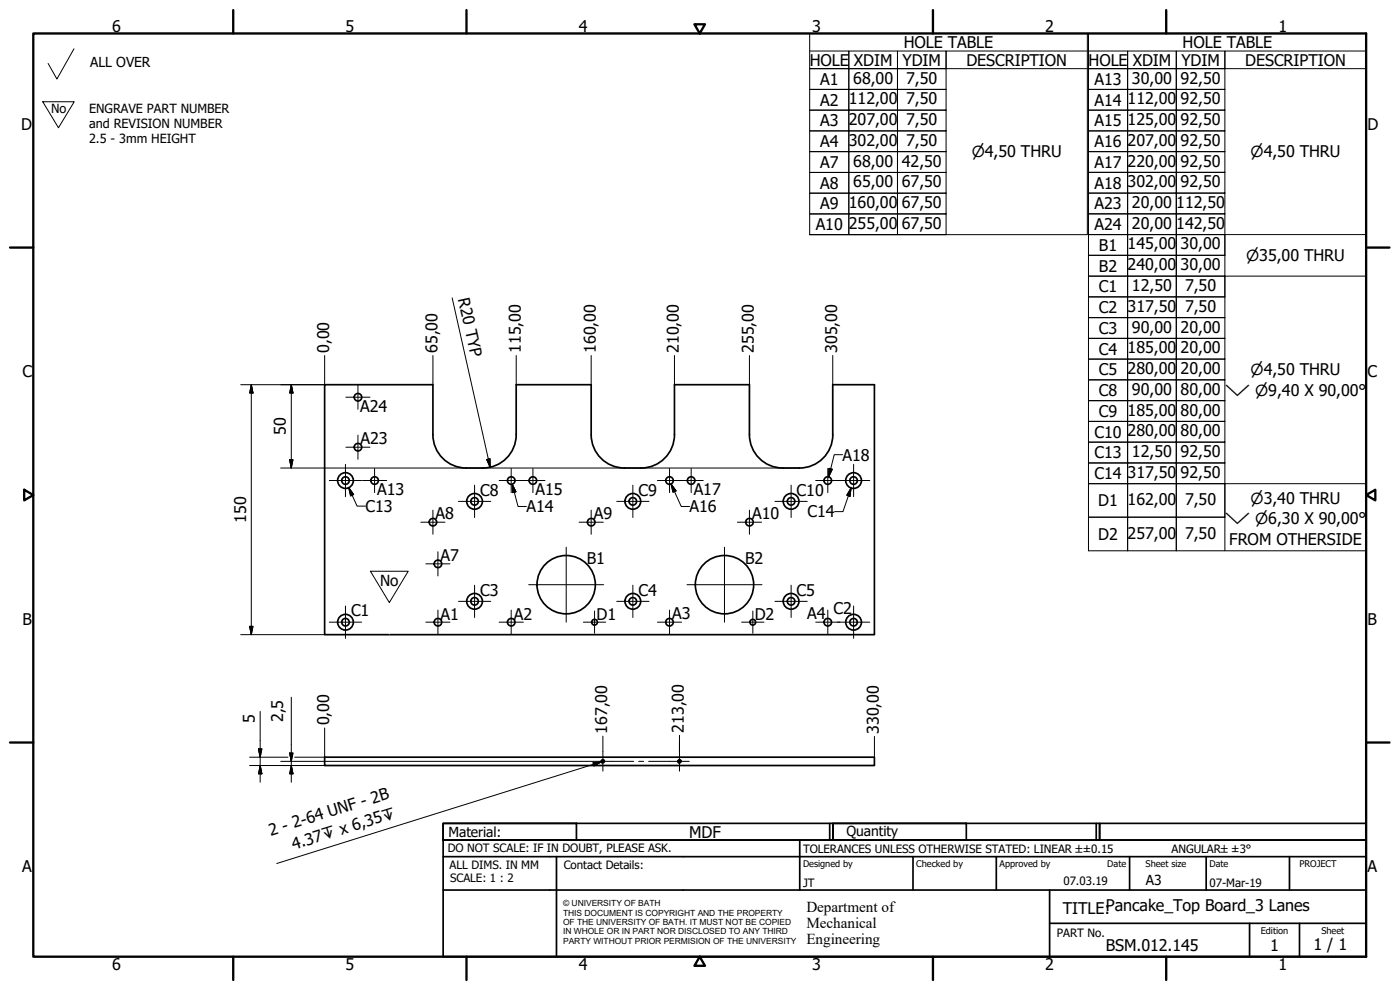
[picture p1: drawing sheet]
<svg xmlns="http://www.w3.org/2000/svg" width="420mm" height="297mm" viewBox="0 0 420 297" stroke-linecap="round" stroke-linejoin="round" font-family="sans-serif">
<!-- layer: Visible (ISO) -->
<g fill="none" stroke="#000" stroke-width=".51">
<path d="M144.9 140.4a10 10 0 0 0 10-10v-15h22.5v15a10 10 0 0 0 10 10 18.6 18.6 0 0 0 8.6-.6 10 10 0 0 0 6.4-9.4v-15h22.5v15a10 10 0 0 0 10 10 18.6 18.6 0 0 0 8.6-.6 10 10 0 0 0 6.4-9.4v-15h12.5v75h-165v-75h32.5v15a10 10 0 0 0 10 10h5M97.4 227.2h165v2.5h-165z"/>
<circle cx="107.4" cy="119.2" r="1.13"/>
<circle cx="107.4" cy="134.2" r="1.13"/>
<circle cx="103.7" cy="144.2" r="1.13"/>
<circle cx="103.7" cy="144.2" r="2.36"/>
<circle cx="112.4" cy="144.2" r="1.13"/>
<circle cx="129.9" cy="156.7" r="1.13"/>
<circle cx="142.4" cy="150.4" r="1.13"/>
<circle cx="142.4" cy="150.4" r="2.36"/>
<circle cx="153.4" cy="144.2" r="1.13"/>
<circle cx="159.9" cy="144.2" r="1.13"/>
<circle cx="177.4" cy="156.7" r="1.13"/>
<circle cx="189.9" cy="150.4" r="1.13"/>
<circle cx="189.9" cy="150.4" r="2.36"/>
<circle cx="200.9" cy="144.2" r="1.13"/>
<circle cx="207.4" cy="144.2" r="1.13"/>
<circle cx="224.9" cy="156.7" r="1.13"/>
<circle cx="237.4" cy="150.4" r="1.13"/>
<circle cx="237.4" cy="150.4" r="2.36"/>
<circle cx="248.4" cy="144.2" r="1.13"/>
<circle cx="256.2" cy="144.2" r="2.36"/>
<circle cx="256.2" cy="144.2" r="1.13"/>
<circle cx="131.4" cy="169.2" r="1.13"/>
<circle cx="169.9" cy="175.4" r="8.8"/>
<circle cx="217.4" cy="175.4" r="8.8"/>
<circle cx="103.7" cy="186.7" r="1.13"/>
<circle cx="103.7" cy="186.7" r="2.36"/>
<circle cx="131.4" cy="186.7" r="1.13"/>
<circle cx="142.4" cy="180.4" r="1.13"/>
<circle cx="142.4" cy="180.4" r="2.36"/>
<circle cx="153.4" cy="186.7" r="1.13"/>
<circle cx="178.4" cy="186.7" r=".86"/>
<circle cx="189.9" cy="180.4" r="1.13"/>
<circle cx="189.9" cy="180.4" r="2.36"/>
<circle cx="200.9" cy="186.7" r="1.13"/>
<circle cx="225.9" cy="186.7" r=".86"/>
<circle cx="237.4" cy="180.4" r="1.13"/>
<circle cx="237.4" cy="180.4" r="2.36"/>
<circle cx="248.4" cy="186.7" r="1.13"/>
<circle cx="256.2" cy="186.7" r="2.36"/>
<circle cx="256.2" cy="186.7" r="1.13"/>
<circle cx="180.9" cy="228.4" r=".43"/>
<circle cx="203.9" cy="228.4" r=".43"/>
</g>
<!-- layer: Visible Narrow (ISO) -->
<path d="M181.5 228.5a.54 .54 0 0 0-.5-.6 .54 .54 0 0 0-.6 .5 .54 .54 0 0 0 .4 .6M204.5 228.5a.54 .54 0 0 0-.5-.6 .54 .54 0 0 0-.6 .5 .54 .54 0 0 0 .4 .6" fill="none" stroke="#000" stroke-width=".36"/>
<!-- layer: Border (ISO) -->
<g fill="none" stroke="#000" stroke-width=".7">
<path d="M10 10h400v277h-400zM70 3v7M140 3v7M208.4 7.3h3.2l-1.6 2.7zM280 3v7M350 3v7M3 74.3h7M410 74.3h7M7.3 146.9l2.7 1.6-2.7 1.6zM410 148.5l2.7-1.6v3.2zM3 222.8h7M410 222.8h7"/>
<path d="M70 287v7M140 287v7M210 287l1.6 2.8h-3.2zM280 287v7M350 287v7"/>
</g>
<!-- layer: Title (ISO) -->
<g fill="none" stroke="#000" stroke-width=".51">
<path d="M133 247h40v5h-40zM133 247h117v5h-117zM133 257v-5h277v5M133 257h277v30h-277zM167 257v30M240 252v15M249 247v5M250 247h40v5h-40zM250 247h80v5h-80zM274 257v10M299 257v10M329 247v5"/>
<path d="M330 247h80v5h-80zM339 257v10M362 257v10M387 257v10M133 267h277M315 277h95M315 267v20M375 277v10M390 277v10"/>
</g>
<!-- layer: Sketch Geometry (ISO) -->
<path d="M22.2 14.6l-5.1 9.1-2.7-4.7M12.8 30.5h9.5l-4.8 7.8zM111.2 171.4h11.3l-5.7 9.4z" fill="none" stroke="#000" stroke-width=".3"/>
<!-- layer: Symbol (ISO) -->
<g fill="none" stroke="#000" stroke-width=".3">
<path d="M243 15.3h11.7v5.3h-11.7h11.7v6.2h-11.7h11.7v6.2h-11.7h11.7v6.3h-11.7h11.7v6.2h-11.7h11.7v6.2h-11.7h11.7v6.3h-11.7h11.7v6.2h-11.7h11.7v6.2h-11.7M243 10h83.3v60.4h-83.3zM254.7 15.3h14.6v5.3h-14.6zM269.3 15.3h14.6v5.3h-14.6zM326.3 15.3h-42.4v5.3h42.4M326.7 15.3h11.7v5.3h-11.7h11.7v6.2h-11.7h11.7v6.2h-11.7h11.7v6.3h-11.7h11.7v6.2h-11.7h11.7v6.2h-11.7h11.7v6.2h-11.7h11.7v6.3h-11.7h11.7v6.2h-11.7h11.7v6.2h-11.7h11.7v6.3h-11.7h11.7v6.2h-11.7h11.7v6.2h-11.7h11.7v6.2h-11.7h11.7v6.2h-11.7h11.7v6.3h-11.7h11.7v6.2h-11.7h11.7v6.2h-11.7h11.7v6.3h-11.7h11.7v6.2h-11.7h11.7v6.2h-11.7h11.7v10.1h-11.7h11.7v10.1v-10.1h14.6v10.1v-10.1h14.6v10.1M326.7 10h83.3v155.3h-83.3zM338.4 15.3h14.6v5.3h-14.6zM353 15.3h14.6v5.3h-14.6zM410 15.3h-42.4v5.3h42.4M254.7 20.6h14.6v6.2h-14.6zM254.7 26.8h14.6v6.2h-14.6z"/>
<path d="M254.7 33h14.6v6.3h-14.6zM254.7 39.3h14.6v6.2h-14.6zM269.3 20.6h14.6v6.2h-14.6zM269.3 26.8h14.6v6.2h-14.6zM269.3 33h14.6v6.3h-14.6zM269.3 39.3h14.6v6.2h-14.6zM338.4 20.6h14.6v6.2h-14.6zM338.4 26.8h14.6v6.2h-14.6zM338.4 33h14.6v6.3h-14.6zM338.4 39.3h14.6v6.2h-14.6zM353 20.6h14.6v6.2h-14.6zM353 26.8h14.6v6.2h-14.6z"/>
<path d="M353 33h14.6v6.3h-14.6zM353 39.3h14.6v6.2h-14.6zM254.7 45.5h14.6v6.2h-14.6zM254.7 51.7h14.6v6.3h-14.6zM254.7 58h14.6v6.2h-14.6zM269.3 45.5h14.6v6.2h-14.6zM269.3 51.7h14.6v6.3h-14.6zM269.3 58h14.6v6.2h-14.6zM338.4 45.5h14.6v6.2h-14.6zM338.4 51.7h14.6v6.2h-14.6zM338.4 57.9h14.6v6.3h-14.6zM353 45.5h14.6v6.2h-14.6z"/>
<path d="M353 51.7h14.6v6.2h-14.6zM353 57.9h14.6v6.3h-14.6zM254.7 64.2h14.6v6.2h-14.6zM269.3 64.2h14.6v6.2h-14.6zM338.4 64.2h14.6v6.2h-14.6zM338.4 70.4h14.6v6.2h-14.6zM338.4 76.6h14.6v6.3h-14.6zM353 64.2h14.6v6.2h-14.6zM353 70.4h14.6v6.2h-14.6zM353 76.6h14.6v6.3h-14.6zM367.6 76.6v-6.2h42.4v6.2M338.4 82.9h14.6v6.2h-14.6z"/>
<path d="M338.4 89.1h14.6v6.2h-14.6zM338.4 95.3h14.6v6.2h-14.6zM353 82.9h14.6v6.2h-14.6zM353 89.1h14.6v6.2h-14.6zM353 95.3h14.6v6.2h-14.6zM367.6 89.1v-6.2h42.4v6.2M338.4 101.5h14.6v6.2h-14.6zM338.4 107.7h14.6v6.3h-14.6zM338.4 114h14.6v6.2h-14.6zM353 101.5h14.6v6.2h-14.6zM353 107.7h14.6v6.3h-14.6zM353 114h14.6v6.2h-14.6z"/>
<path d="M252.9 136.4h-2.5l-1.7 6.7M338.4 120.2h14.6v6.2h-14.6zM338.4 126.4h14.6v6.3h-14.6zM338.4 132.7h14.6v6.2h-14.6zM338.4 138.9h14.6v6.2h-14.6zM353 120.2h14.6v6.2h-14.6zM353 126.4h14.6v6.3h-14.6zM353 132.7h14.6v6.2h-14.6zM353 138.9h14.6v6.2h-14.6zM104.6 146.3l1.5 2.1-.9 .4zM104.6 146.3l2.6 5.6h2.5M153.7 145.3l1.1 2.3-.9 .2z"/>
<path d="M153.7 145.3l1.8 6.7h2.5M201.4 145.2l1.5 2.1-.9 .4zM201.4 145.2l3 6.8h2.5M248.8 140.5l1 .3-1.1 2.3zM255.4 146.4l-.3 2.5-1-.3zM255.4 146.4l-2.4 7.1h-2.5M338.4 145.1h14.6v10.1h-14.6zM353 145.1h14.6v10.1h-14.6zM367.6 155.2v-10.1h42.4v10.1M178 228.8l2.5-.2-2.2 1.2zM180.5 228.6l-97.4 30.5"/>
</g>
<path d="M104.6 146.3l1.5 2.1zM104.6 146.3l1.5 2.1-.9 .4zM153.7 145.3l1.1 2.3zM153.7 145.3l1.1 2.3-.9 .2zM201.4 145.2l1.5 2.1zM201.4 145.2l1.5 2.1-.9 .4zM248.8 140.5l-.1 2.6zM248.8 140.5l1 .3-1.1 2.3zM255.4 146.4l-.3 2.5zM255.4 146.4l-.3 2.5-1-.3zM178.3 229.8l2.2-1.2zM178 228.8l2.5-.2-2.2 1.2z" fill="#000" stroke="#000" stroke-width=".3"/>
<!-- layer: Center Mark (ISO) -->
<g fill="none" stroke="#000" stroke-width=".3">
<path d="M103.8 119.2h7.2M107.4 115.6v7.2M103.7 139.3v9.7M103.8 134.2h7.2M107.4 130.6v7.2M256.2 139.3v9.7M98.8 144.2h9.7M108.8 144.2h7.3M112.4 140.6v7.2M126.3 156.7h7.2M129.9 153.1v7.2M137.6 150.4h9.7"/>
<path d="M142.4 145.6v9.7M149.8 144.2h7.3M153.4 140.6v7.2M156.3 144.2h7.3M159.9 140.6v7.2M173.8 156.7h7.3M177.4 153.1v7.2M185.1 150.4h9.7M189.9 145.6v9.7M197.3 144.2h7.3M200.9 140.6v7.2M203.8 144.2h7.3"/>
<path d="M207.4 140.6v7.2M221.3 156.7h7.3M224.9 153.1v7.2M232.6 150.4h9.7M237.4 145.6v9.7M244.8 144.2h7.3M248.4 140.6v7.2M251.3 144.2h9.7M127.8 169.2h7.2M131.4 165.6v7.2M142.4 175.6v9.7M158.7 175.4h22.5"/>
<path d="M169.9 164.2v22.5M189.9 175.6v9.7M206.2 175.4h22.5M217.4 164.2v22.5M237.4 175.6v9.7M98.8 186.7h9.7M103.7 181.8v9.7M127.8 186.7h7.2M131.4 183.1v7.2M137.6 180.4h9.7M149.8 186.7h7.3M153.4 183.1v7.2"/>
<path d="M175.1 186.7h6.7M178.4 183.3v6.7M185.1 180.4h9.7M197.3 186.7h7.3M200.9 183.1v7.2M222.6 186.7h6.7M225.9 183.3v6.7M232.6 180.4h9.7M244.8 186.7h7.3M248.4 183.1v7.2M251.3 186.7h9.7M256.2 181.8v9.7"/>
<path d="M180.9 225.5v5.9M203.9 225.5v5.9"/>
</g>
<!-- layer: Dimension (ISO) -->
<g fill="none" stroke="#000" stroke-width=".3">
<path d="M135.7 89.4l11.4 50.8M75.4 115.4l.5 2.5h-1zM75.4 115.4v75M87.4 115.4l.5 2.5h-1zM87.4 115.4v25M97.4 106.7v8.7h-25.2M129.9 106.7v8.7M154.9 106.7v8.7M177.4 106.7v8.7M202.4 106.7v8.7M224.9 106.7v8.7M249.9 106.7v8.7"/>
<path d="M86.9 137.9h1l-.5 2.5zM146.1 137.9l1-.3v2.6zM84.2 140.4h19.4M103.8 140.4h136.1M72.2 190.4h25.2M74.9 187.9h1l-.5 2.5zM78.1 213.5v21.2M87.4 209.2v25.5M97.4 218.4v8.8h-9M74.9 229.7h22.5M74.9 227.2h11.5M77.6 224.7h1l-.5 2.5z"/>
<path d="M78.1 229.7l.5 2.5h-1zM84.2 228.4h93.7M86.9 225.9h1l-.5 2.5zM87.4 229.7l.5 2.5h-1zM180.9 220.9v4.6M203.9 220.6v4.9M262.4 220.9v6.3"/>
</g>
<g fill="#000" stroke="#000" stroke-width=".3">
<path d="M75.4 115.4l.5 2.5zM75.4 115.4l.5 2.5h-1zM87.4 115.4l.5 2.5zM87.4 115.4l.5 2.5h-1zM86.9 137.9l.5 2.5zM86.9 137.9h1l-.5 2.5zM146.1 137.9l1 2.3zM146.1 137.9l1-.3v2.6zM74.9 187.9l.5 2.5zM74.9 187.9h1l-.5 2.5zM77.6 224.7l.5 2.5zM77.6 224.7h1l-.5 2.5z"/>
<path d="M78.1 229.7l.5 2.5zM78.1 229.7l.5 2.5h-1zM86.9 225.9l.5 2.5zM86.9 225.9h1l-.5 2.5zM87.4 229.7l.5 2.5zM87.4 229.7l.5 2.5h-1z"/>
</g>
<!-- layer: Sketch Geometry (ISO) -->
<path d="M116.8 190.2h.1" fill="none" stroke="#fff" stroke-width=".3"/>
<!-- layer: Centerline (ISO) -->
<path d="M178 228.4h12.2M191.7 228.4h1.5M194.7 228.4h12.2" fill="none" stroke="#000" stroke-width=".3"/>
<g font-size="4.8">
<text x="33.7" y="9.6">6</text>
<text x="103.7" y="9.6">5</text>
<text x="173.7" y="9.6">4</text>
<text x="243.7" y="9.6">3</text>
<text x="313.7" y="9.6">2</text>
<text x="383.7" y="9.6">1</text>
<text x="271.2" y="14.4">HOLE TABLE</text>
<text x="354.9" y="14.4">HOLE TABLE</text>
<text x="243" y="19.7">HOLE</text>
<text x="256.3" y="19.7">XDIM</text>
<text x="270.9" y="19.7">YDIM</text>
<text x="290" y="19.7">DESCRIPTION</text>
<text x="326.7" y="19.7">HOLE</text>
<text x="339.9" y="19.7">XDIM</text>
<text x="354.5" y="19.7">YDIM</text>
<text x="373.7" y="19.7">DESCRIPTION</text>
<text x="246.1" y="25.5">A1</text>
<text x="256.1" y="25.1">68,00</text>
<text x="272" y="25.1">7,50</text>
<text x="328.5" y="25.5">A13</text>
<text x="339.7" y="25.1">30,00</text>
<text x="354.3" y="25.1">92,50</text>
<text x="246.1" y="31.7">A2</text>
<text x="254.7" y="31.3">112,00</text>
<text x="272" y="31.3">7,50</text>
<text x="328.5" y="31.7">A14</text>
<text x="338.4" y="31.3">112,00</text>
<text x="354.3" y="31.3">92,50</text>
<text x="6.3" y="38.9">D</text>
<text x="246.1" y="37.9">A3</text>
<text x="254.7" y="37.5">207,00</text>
<text x="272" y="37.5">7,50</text>
<text x="328.5" y="37.9">A15</text>
<text x="338.4" y="37.5">125,00</text>
<text x="354.3" y="37.5">92,50</text>
<text x="410.4" y="38.9">D</text>
<text x="246.1" y="44.1">A4</text>
<text x="254.7" y="43.7">302,00</text>
<text x="272" y="43.7">7,50</text>
<text x="328.5" y="44.1">A16</text>
<text x="338.4" y="43.7">207,00</text>
<text x="354.3" y="43.7">92,50</text>
<text x="246.1" y="50.4">A7</text>
<text x="256.1" y="50">68,00</text>
<text x="270.7" y="50">42,50</text>
<text x="328.5" y="50.4">A17</text>
<text x="338.4" y="50">220,00</text>
<text x="354.3" y="50">92,50</text>
<text x="246.1" y="56.6">A8</text>
<text x="256.1" y="56.2">65,00</text>
<text x="270.7" y="56.2">67,50</text>
<text x="328.5" y="56.6">A18</text>
<text x="338.4" y="56.2">302,00</text>
<text x="354.3" y="56.2">92,50</text>
<text x="246.1" y="62.8">A9</text>
<text x="254.7" y="62.4">160,00</text>
<text x="270.7" y="62.4">67,50</text>
<text x="328.5" y="62.8">A23</text>
<text x="339.7" y="62.4">20,00</text>
<text x="353" y="62.4">112,50</text>
<text x="244.8" y="69">A10</text>
<text x="254.7" y="68.6">255,00</text>
<text x="270.7" y="68.6">67,50</text>
<text x="328.5" y="69.1">A24</text>
<text x="339.7" y="68.6">20,00</text>
<text x="353" y="68.6">142,50</text>
<text x="329.8" y="75.3">B1</text>
<text x="338.4" y="74.9">145,00</text>
<text x="354.3" y="74.9">30,00</text>
<text x="329.8" y="81.5">B2</text>
<text x="338.4" y="81.1">240,00</text>
<text x="354.3" y="81.1">30,00</text>
<text x="137.4" y="89.8" transform="rotate(77 137.4 89.8)">R20 TYP</text>
<text x="329.8" y="87.7">C1</text>
<text x="339.7" y="87.3">12,50</text>
<text x="355.6" y="87.3">7,50</text>
<text x="329.8" y="93.9">C2</text>
<text x="338.4" y="93.5">317,50</text>
<text x="355.6" y="93.5">7,50</text>
<text x="329.8" y="100.1">C3</text>
<text x="339.7" y="99.8">90,00</text>
<text x="354.3" y="99.8">20,00</text>
<text x="98.8" y="105.9" transform="rotate(-90 98.8 105.9)">0,00</text>
<text x="131.3" y="105.9" transform="rotate(-90 131.3 105.9)">65,00</text>
<text x="156.3" y="105.9" transform="rotate(-90 156.3 105.9)">115,00</text>
<text x="178.8" y="105.9" transform="rotate(-90 178.8 105.9)">160,00</text>
<text x="203.8" y="105.9" transform="rotate(-90 203.8 105.9)">210,00</text>
<text x="226.3" y="105.9" transform="rotate(-90 226.3 105.9)">255,00</text>
<text x="251.3" y="105.9" transform="rotate(-90 251.3 105.9)">305,00</text>
<text x="329.8" y="106.4">C4</text>
<text x="338.4" y="106">185,00</text>
<text x="354.3" y="106">20,00</text>
<text x="6.7" y="113.2">C</text>
<text x="329.8" y="112.6">C5</text>
<text x="338.4" y="112.2">280,00</text>
<text x="354.3" y="112.2">20,00</text>
<text x="410.4" y="113.2">C</text>
<text x="329.8" y="118.8">C8</text>
<text x="339.7" y="118.4">90,00</text>
<text x="354.3" y="118.5">80,00</text>
<text x="108.1" y="123.7">A24</text>
<text x="329.8" y="125.1">C9</text>
<text x="338.4" y="124.7">185,00</text>
<text x="354.3" y="124.7">80,00</text>
<text x="85.8" y="130.6" transform="rotate(-90 85.8 130.6)">50</text>
<text x="328.5" y="131.3">C10</text>
<text x="338.4" y="130.9">280,00</text>
<text x="354.3" y="130.9">80,00</text>
<text x="108.2" y="133.3">A23</text>
<text x="328.5" y="137.5">C13</text>
<text x="339.7" y="137.1">12,50</text>
<text x="354.3" y="137.1">92,50</text>
<text x="252.9" y="138.2">A18</text>
<text x="328.5" y="143.7">C14</text>
<text x="338.4" y="143.3">317,50</text>
<text x="354.3" y="143.3">92,50</text>
<text x="113.2" y="148.6">A13</text>
<text x="144.1" y="148.7">C8</text>
<text x="160.7" y="148.5">A15</text>
<text x="191.6" y="148.7">C9</text>
<text x="208.2" y="148.5">A17</text>
<text x="239.1" y="148.7">C10</text>
<text x="109.7" y="153.6">C13</text>
<text x="130.7" y="155.8">A8</text>
<text x="158" y="153.7">A14</text>
<text x="178.2" y="155.8">A9</text>
<text x="206.9" y="153.7">A16</text>
<text x="225.7" y="155.8">A10</text>
<text x="242.3" y="155.2">C14</text>
<text x="329.6" y="151.9">D1</text>
<text x="338.4" y="151.5">162,00</text>
<text x="355.6" y="151.5">7,50</text>
<text x="73.8" y="156.9" transform="rotate(-90 73.8 156.9)">150</text>
<text x="329.6" y="162">D2</text>
<text x="338.4" y="161.6">257,00</text>
<text x="355.6" y="161.6">7,50</text>
<text x="368.9" y="163.4">FROM OTHERSIDE</text>
<text x="132.2" y="168.4">A7</text>
<text x="176.1" y="169.2">B1</text>
<text x="223.6" y="169.2">B2</text>
<text x="144.1" y="178.7">C3</text>
<text x="191.6" y="178.7">C4</text>
<text x="239.1" y="178.7">C5</text>
<text x="105.3" y="185">C1</text>
<text x="132.2" y="185.9">A1</text>
<text x="154.2" y="185.9">A2</text>
<text x="201.7" y="185.8">A3</text>
<text x="242.2" y="185.8">A4</text>
<text x="250.1" y="184.3">C2</text>
<text x="6.8" y="187.4">B</text>
<text x="179" y="186.1">D1</text>
<text x="226.5" y="186.1">D2</text>
<text x="410.4" y="187.4">B</text>
<text x="76.5" y="216.9" transform="rotate(-90 76.5 216.9)">5</text>
<text x="85" y="216.7" transform="rotate(-90 85 216.7)">2,5</text>
<text x="98.8" y="217.7" transform="rotate(-90 98.8 217.7)">0,00</text>
<text x="182.3" y="220.1" transform="rotate(-90 182.3 220.1)">167,00</text>
<text x="205.3" y="219.9" transform="rotate(-90 205.3 219.9)">213,00</text>
<text x="263.8" y="220.2" transform="rotate(-90 263.8 220.2)">330,00</text>
<text x="81.2" y="250.7" transform="rotate(-17 81.2 250.7)">2 - 2-64 UNF - 2B</text>
<text x="206.8" y="251.4">MDF</text>
<text x="88.2" y="255" transform="rotate(-17 88.2 255)">4.37↧ x 6,35↧</text>
<text x="6.7" y="261.7">A</text>
<text x="410.4" y="261.7">A</text>
<text x="319" y="274.2">TITLE:Pancake_Top Board_3 Lanes</text>
<text x="331.9" y="285.3">BSM.012.145</text>
<text x="381.2" y="285.3">1</text>
<text x="394.2" y="285">1 / 1</text>
<text x="33.7" y="291">6</text>
<text x="103.7" y="290.9">5</text>
<text x="173.7" y="290.9">4</text>
<text x="243.7" y="291">3</text>
<text x="313.7" y="291">2</text>
<text x="383.7" y="290.9">1</text>
</g>
<g font-size="4.6">
<text x="291.7" y="47.2">⌀4,50 THRU</text>
<text x="375.3" y="47.2">⌀4,50 THRU</text>
<text x="374" y="78.3">⌀35,00 THRU</text>
<text x="375.3" y="112.6">⌀4,50 THRU</text>
<text x="367.6" y="118.7">⌵ ⌀9,40 X 90,00°</text>
<text x="375.3" y="151.1">⌀3,40 THRU</text>
<text x="367.6" y="157.3">⌵ ⌀6,30 X 90,00°</text>
<text x="114.1" y="175.9">No</text>
<text x="242" y="273.7">Department of</text>
<text x="242" y="278.4">Mechanical</text>
<text x="242" y="283.2">Engineering</text>
</g>
<g font-size="4.1">
<text x="27.1" y="20.1">ALL OVER</text>
<text x="134.6" y="251.1">Material:</text>
<text x="254" y="250.8">Quantity</text>
<text x="343.9" y="265.6">A3</text>
</g>
<g font-size="3.8">
<text x="15.4" y="33.9">No</text>
<text x="26.8" y="33.8">ENGRAVE PART NUMBER</text>
<text x="26.8" y="38.3">and REVISION NUMBER</text>
<text x="26.8" y="42.8">2.5 - 3mm HEIGHT</text>
</g>
<g font-size="3.5">
<text x="134.4" y="255.6">DO NOT SCALE: IF IN DOUBT, PLEASE ASK.</text>
<text x="241" y="256">TOLERANCES UNLESS OTHERWISE STATED: LINEAR ±±0.15</text>
<text x="351.6" y="256">ANGULAR±±3°</text>
<text x="134.9" y="260.6">ALL DIMS. IN MM</text>
<text x="169.2" y="260.6">Contact Details:</text>
<text x="135.1" y="264.8">SCALE: 1 : 2</text>
<text x="241" y="266">JT</text>
<text x="319.2" y="265.5">07.03.19</text>
<text x="363" y="266">07-Mar-19</text>
<text x="317.2" y="281.2">PART No.</text>
</g>
<g font-size="2.8">
<text x="241" y="260.1">Designed by</text>
<text x="275" y="260.1">Checked by</text>
<text x="300" y="260.1">Approved by</text>
<text x="332.3" y="260">Date</text>
<text x="343.8" y="260.1">Sheet size</text>
<text x="363" y="260">Date</text>
<text x="390" y="260.1">PROJECT</text>
<text x="378.4" y="280.1">Edition</text>
<text x="396.6" y="280.1">Sheet</text>
</g>
<g font-size="2.5">
<text x="169" y="271.9">© UNIVERSITY OF BATH</text>
<text x="169" y="274.7">THIS DOCUMENT IS COPYRIGHT AND THE PROPERTY</text>
<text x="169" y="277.5">OF THE UNIVERSITY OF BATH. IT MUST NOT BE COPIED</text>
<text x="169" y="280.4">IN WHOLE OR IN PART NOR DISCLOSED TO ANY THIRD</text>
<text x="169" y="283.2">PARTY WITHOUT PRIOR PERMISION OF THE UNIVERSITY</text>
</g>
</svg>
